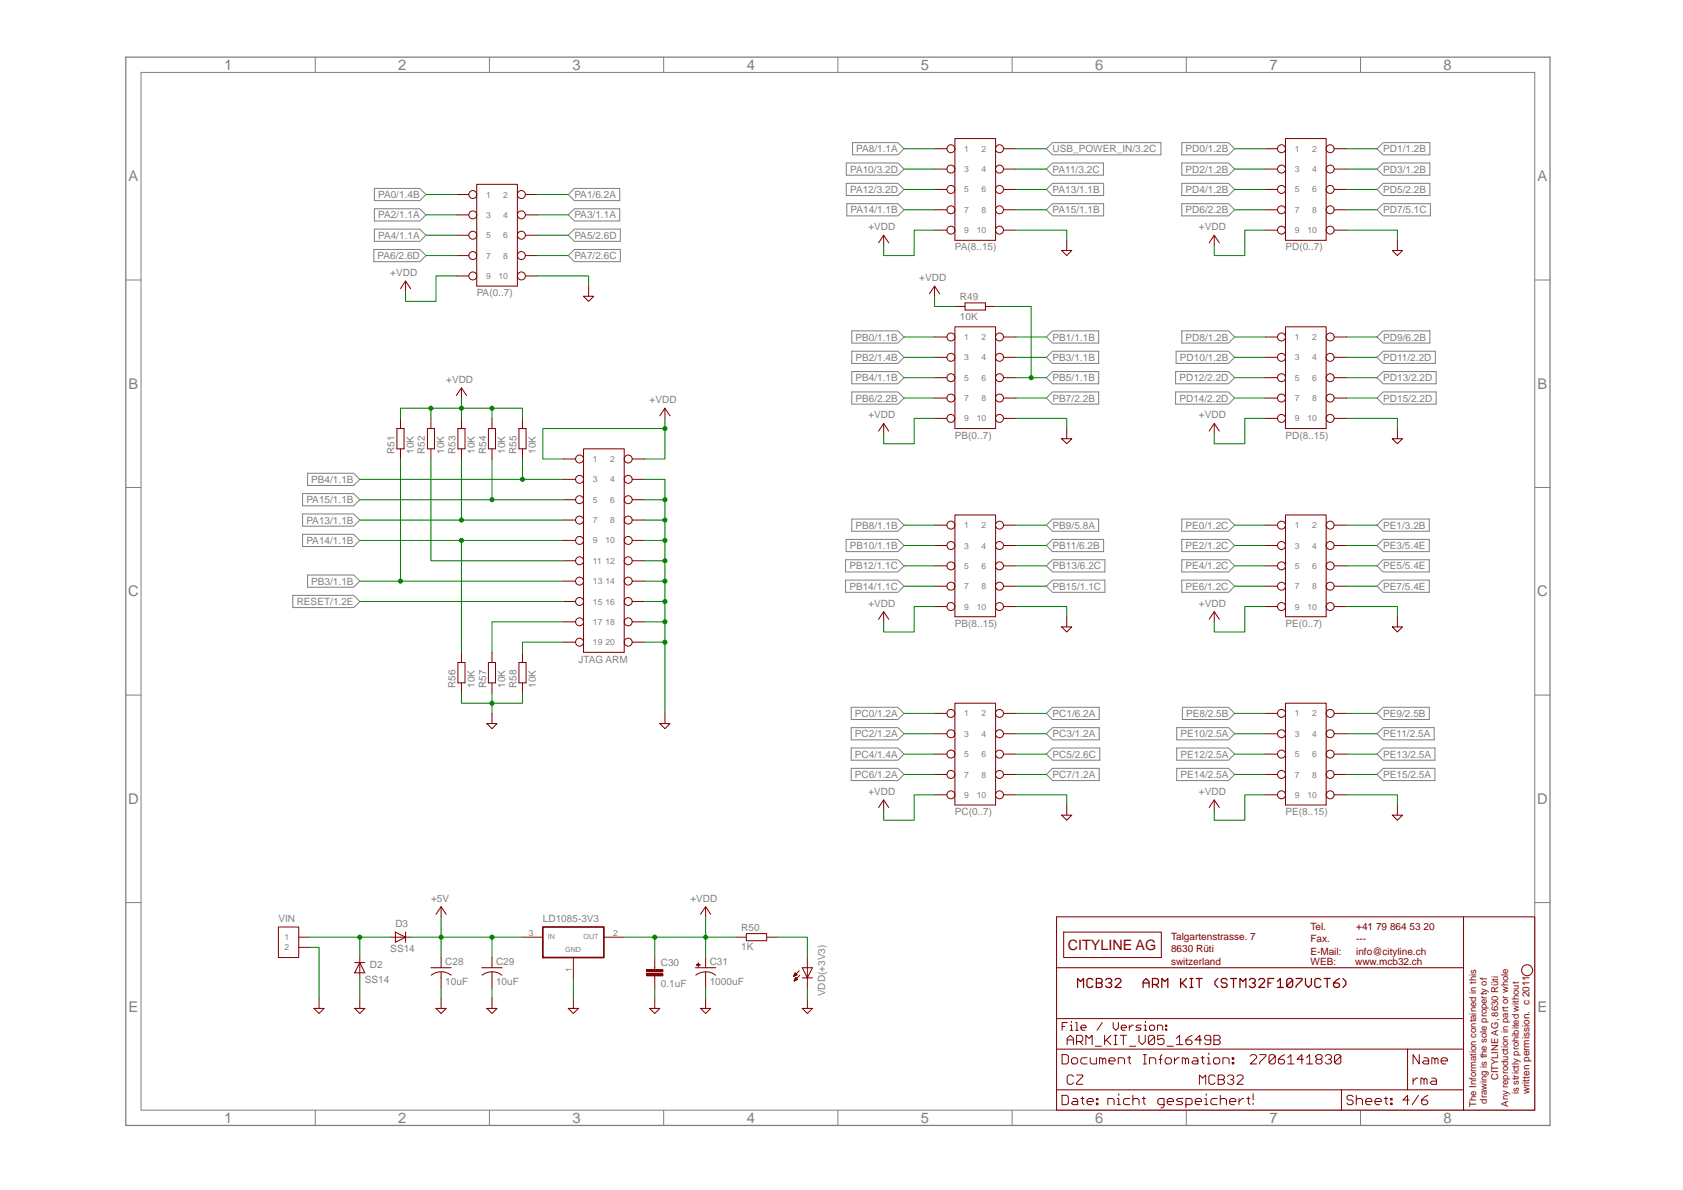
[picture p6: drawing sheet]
<svg xmlns="http://www.w3.org/2000/svg" width="420mm" height="297mm" viewBox="0 0 420 297" stroke-linecap="round" stroke-linejoin="round" font-family="sans-serif">
<path d="M31.4 14.3h355.6v266.6h-355.6z" fill="none" stroke="#808080" stroke-width=".32"/>
<g fill="none" stroke="#808080" stroke-width=".25">
<path d="M35.2 18.1h347.9v259h-347.9zM78.7 14.3v3.8M122.2 14.3v3.8M165.7 14.3v3.8M209.2 14.3v3.8M252.7 14.3v3.8M296.2 14.3v3.8M339.7 14.3v3.8M212.8 35.6h11.4l1.5 1.5-1.5 1.6h-11.4zM261.2 37.1l1.6-1.5h27v3.1h-27zM295 35.6h11.7l1.5 1.5-1.5 1.6h-11.7zM343.8 37.1l1.5-1.5h11.7v3.1h-11.7z"/>
<path d="M93.5 47h11.3l1.5 1.6-1.5 1.5h-11.3zM93.5 52.1h11.3l1.5 1.5-1.5 1.6h-11.3zM93.5 57.2h11.3l1.5 1.5-1.5 1.5h-11.3zM141.9 53.6l1.5-1.5h11.3v3.1h-11.3zM143.4 47h11.3v3.1h-11.3l-1.5-1.5zM143.4 57.2h11.5v3h-11.5l-1.5-1.5zM211.3 40.7h12.9l1.5 1.5-1.5 1.5h-12.9zM211.3 45.8h12.9l1.5 1.5-1.5 1.5h-12.9zM211.4 50.8h12.8l1.5 1.6-1.5 1.5h-12.8zM261.2 42.2l1.6-1.5h12.7v3h-12.7zM261.2 52.4l1.6-1.6h12.7v3.1h-12.7zM262.8 45.8h12.7v3h-12.7l-1.6-1.5z"/>
<path d="M295 40.7h11.7l1.5 1.5-1.5 1.5h-11.7zM295 45.8h11.7l1.5 1.5-1.5 1.5h-11.7zM295 50.8h11.7l1.5 1.6-1.5 1.5h-11.7zM343.8 42.2l1.5-1.5h11.7v3h-11.7zM343.8 47.3l1.5-1.5h11.7v3h-11.7zM343.8 52.4l1.5-1.6h11.8v3.1h-11.8zM31.4 69.9h3.8M93.3 62.3h11.5l1.5 1.5-1.5 1.5h-11.5zM141.9 63.8l1.5-1.5h11.5v3h-11.5zM383.1 69.9h3.9M212.7 82.6h11.5l1.5 1.5-1.5 1.5h-11.5zM212.7 87.7h11.5l1.5 1.5-1.5 1.5h-11.5z"/>
<path d="M212.7 92.8h11.5l1.5 1.5-1.5 1.5h-11.5zM212.7 97.8h11.5l1.5 1.6-1.5 1.5h-11.5zM261.2 84.1l1.6-1.5h11.5v3h-11.5zM261.2 89.2l1.6-1.5h11.5v3h-11.5zM261.2 94.3l1.6-1.5h11.5v3h-11.5zM262.8 97.8h11.5v3.1h-11.5l-1.6-1.5zM293.5 92.8h13.2l1.5 1.5-1.5 1.5h-13.2zM293.5 97.8h13.2l1.5 1.6-1.5 1.5h-13.2zM293.6 87.7h13.1l1.5 1.5-1.5 1.5h-13.1zM295 82.6h11.7l1.5 1.5-1.5 1.5h-11.7zM343.8 84.1l1.5-1.5h11.7v3h-11.7zM343.8 89.2l1.5-1.5h13v3h-13z"/>
<path d="M343.8 99.4l1.5-1.6h13.2v3.1h-13.2zM345.3 92.8h13.2v3h-13.2l-1.5-1.5zM76.8 118.1h11.5l1.5 1.6-1.5 1.5h-11.5zM31.4 121.7h3.8M75.5 133.4h12.8l1.5 1.5-1.5 1.5h-12.8zM75.5 128.3h12.8l1.5 1.5-1.5 1.5h-12.8zM75.5 123.2h12.8l1.5 1.5-1.5 1.6h-12.8zM211.1 139.7h13.1l1.5 1.5-1.5 1.6h-13.1zM211.2 134.6h13l1.5 1.6-1.5 1.5h-13zM212.7 129.6h11.5l1.5 1.5-1.5 1.5h-11.5zM261.2 131.1l1.6-1.5h11.5v3h-11.5zM261.2 136.2l1.6-1.6h12.7v3.1h-12.7z"/>
<path d="M295 129.6h11.7l1.5 1.5-1.5 1.5h-11.7zM295 134.6h11.7l1.5 1.6-1.5 1.5h-11.7zM295 139.7h11.7l1.5 1.5-1.5 1.6h-11.7zM343.8 131.1l1.5-1.5h11.5v3h-11.5zM343.8 136.2l1.5-1.6h11.5v3.1h-11.5zM383.1 121.7h3.9M73.1 148.6h15.2l1.5 1.5-1.5 1.6h-15.2zM76.8 143.5h11.5l1.5 1.6-1.5 1.5h-11.5zM211.1 144.8h13.1l1.5 1.5-1.5 1.5h-13.1zM261.2 141.2l1.6-1.5h13v3.1h-13zM261.2 146.3l1.6-1.5h13v3h-13zM295 144.8h11.7l1.5 1.5-1.5 1.5h-11.7z"/>
<path d="M343.8 141.2l1.5-1.5h11.5v3.1h-11.5zM343.8 146.3l1.5-1.5h11.5v3h-11.5zM31.4 173.5h3.8M212.5 176.6h11.7l1.5 1.5-1.5 1.5h-11.7zM261.2 178.1l1.6-1.5h11.6v3h-11.6zM295.2 176.6h11.5l1.5 1.5-1.5 1.5h-11.5zM343.8 178.1l1.5-1.5h11.5v3h-11.5zM383.1 173.5h3.9M212.5 181.6h11.7l1.5 1.6-1.5 1.5h-11.7zM212.5 186.7h11.7l1.5 1.5-1.5 1.6h-11.7zM212.5 191.8h11.7l1.5 1.5-1.5 1.5h-11.7zM261.2 183.2l1.6-1.6h11.6v3.1h-11.6z"/>
<path d="M261.2 188.2l1.6-1.5h11.8v3.1h-11.8zM261.2 193.3l1.6-1.5h11.6v3h-11.6zM293.8 181.6h12.9l1.5 1.6-1.5 1.5h-12.9zM293.8 186.7h12.9l1.5 1.5-1.5 1.6h-12.9zM293.8 191.8h12.9l1.5 1.5-1.5 1.5h-12.9zM343.8 193.3l1.5-1.5h12.9v3h-12.9zM343.8 188.2l1.5-1.5h12.9v3.1h-12.9zM343.8 183.2l1.5-1.6h12.7v3.1h-12.7zM31.4 225.3h3.8M383.1 225.3h3.9M78.7 277.1v3.8M122.2 277.1v3.8"/>
<path d="M165.7 277.1v3.8M209.2 277.1v3.8M252.7 277.1v3.8M296.2 277.1v3.8M339.7 277.1v3.8"/>
</g>
<g fill="none" stroke="#800000" stroke-width=".32">
<path d="M269 246.5v-2.3l.8 .8 .7-.8v2.3M272.8 244.6l-.3-.4h-.8l-.4 .4v1.5l.4 .4h.8l.3-.4M273.7 244.2h1.1l.4 .4v.4l-.4 .4 .4 .3v.4l-.4 .4h-1.1zM273.7 245.4h1.1M276 244.6l.4-.4h.7l.4 .4v.4l-.4 .4h-.3M277.1 245.4l.4 .3v.4l-.4 .4h-.7l-.4-.4M278.4 244.6l.3-.4h.8l.4 .4v.4l-1.5 1.5h1.5M285.4 246.5v-1.5l.7-.8 .8 .8v1.5M285.4 245.4h1.5M287.7 245.7h1.1l.4-.3v-.8l-.4-.4h-1.1v2.3M288.5 245.7l.7 .8M290.1 246.5v-2.3l.7 .8 .7-.8v2.3"/>
<path d="M294.7 244.2v2.3M295.1 245.4l1.1 1.1M296.2 244.2l-1.5 1.5M297.1 246.5h.7M297.1 244.2h.7M297.4 244.2v2.3M298.6 244.2h1.5M299.4 244.2v2.3M304 244.2l-.7 .8v.7l.7 .8M306.4 244.6l-.4-.4h-.8l-.3 .4v.4l.3 .4h.8l.4 .3v.4l-.4 .4h-.8l-.3-.4M307.2 244.2h1.5M307.9 244.2v2.3"/>
<path d="M309.6 246.5v-2.3l.7 .8 .7-.8v2.3M311.9 244.6l.4-.4h.7l.4 .4v.4l-.4 .4h-.4M313 245.4l.4 .3v.4l-.4 .4h-.7l-.4-.4M314.2 244.6l.4-.4h.7l.4 .4v.4l-1.5 1.5h1.5M316.6 245.4h.7M318 244.2h-1.4v2.3M318.9 245l.7-.8v2.3M318.9 246.5h1.5M322.7 244.6l-1.5 1.5 .4 .4h.8l.3-.4v-1.5l-.3-.4h-.8l-.4 .4v1.5M323.6 244.2h1.5v.4l-1.5 1.5v.4M325.9 244.2v1.5l.8 .8 .7-.8v-1.5M329.7 244.6l-.3-.4h-.8l-.4 .4v1.5l.4 .4h.8l.3-.4"/>
<path d="M330.6 244.2h1.5M331.3 244.2v2.3M334.4 244.2l-.7 .4-.8 .8v.7l.4 .4h.7l.4-.4v-.4l-.4-.3h-1.1M335.3 244.2l.7 .8v.7l-.7 .8"/>
</g>
<g fill="none" stroke="#800000" stroke-width=".25">
<path d="M113.9 48.6h3.1M113.9 53.6h3.1M113.9 58.7h3.1M119 46h10.2v25.4h-10.2zM131.2 48.6h3M131.2 53.6h3M131.2 58.7h3M113.9 63.8h3.1M113.9 68.9h3.1M131.2 63.8h3M131.2 68.9h3M99.1 107h1.8v5h-1.8z"/>
<path d="M100 104.4v2.6M100 112v2.6M106.7 107h1.8v5h-1.8zM107.6 104.4v2.6M107.6 112v2.6M114.3 107h1.8v5h-1.8zM115.2 104.4v2.6M115.2 112v2.6M121.9 107h1.8v5h-1.8zM122.8 104.4v2.6M122.8 112v2.6M129.5 107h1.8v5h-1.8z"/>
<path d="M130.4 104.4v2.6M130.4 112v2.6M140.6 114.6h3.1M140.6 119.7h3.1M145.7 112h10.1v50.8h-10.1zM157.8 114.6h3.1M157.8 119.7h3.1M140.6 124.7h3.1M140.6 129.8h3.1M140.6 134.9h3.1M140.6 140h3.1M157.8 124.7h3.1"/>
<path d="M157.8 129.8h3.1M157.8 134.9h3.1M157.8 140h3.1M140.6 145.1h3.1M140.6 150.1h3.1M140.6 155.2h3.1M157.8 145.1h3.1M157.8 150.1h3.1M157.8 155.2h3.1M114.3 165.4h1.8v5.1h-1.8zM115.2 162.8v2.6M115.2 170.5v2.5"/>
<path d="M121.9 165.4h1.8v5.1h-1.8zM122.8 162.8v2.6M122.8 170.5v2.5M129.5 165.4h1.8v5.1h-1.8zM130.4 162.8v2.6M130.4 170.5v2.5M140.6 160.3h3.1M157.8 160.3h3.1M89.8 239v5.1M97.4 233.9h5.1M98.7 232.7l2.6 1.2-2.6 1.3zM101.3 232.7v2.5"/>
<path d="M110.1 239v2.6M122.8 239v2.6M183.8 233.9h2.5M186.3 233h5.1v1.8h-5.1zM191.4 233.9h2.5M88.6 240.3h2.5M89.8 240.3l1.3 2.5h-2.5zM107.6 241.6h5.1M107.7 243.4a4 4 0 0 1 4.9 0M110.1 242.6v4M120.3 241.6h5.1M120.4 243.4a4 4 0 0 1 4.9 0"/>
<path d="M122.8 242.6v4M163.5 241.6v.5M163.5 243.6v.5"/>
<circle cx="118" cy="58.7" r="1"/>
<circle cx="118" cy="53.6" r="1"/>
<circle cx="118" cy="48.6" r="1"/>
<circle cx="130.2" cy="58.7" r="1"/>
<circle cx="130.2" cy="53.6" r="1"/>
<circle cx="130.2" cy="48.6" r="1"/>
<circle cx="118" cy="63.8" r="1"/>
<circle cx="118" cy="68.9" r="1"/>
<circle cx="130.2" cy="68.9" r="1"/>
<circle cx="130.2" cy="63.8" r="1"/>
<circle cx="144.7" cy="119.7" r="1"/>
<circle cx="144.7" cy="114.6" r="1"/>
<circle cx="156.8" cy="114.6" r="1"/>
<circle cx="156.8" cy="119.7" r="1"/>
<circle cx="144.7" cy="129.8" r="1"/>
<circle cx="144.7" cy="134.9" r="1"/>
<circle cx="144.7" cy="124.7" r="1"/>
<circle cx="144.7" cy="140" r="1"/>
<circle cx="156.8" cy="140" r="1"/>
<circle cx="156.8" cy="134.9" r="1"/>
<circle cx="156.8" cy="129.8" r="1"/>
<circle cx="156.8" cy="124.7" r="1"/>
<circle cx="144.7" cy="155.2" r="1"/>
<circle cx="144.7" cy="150.1" r="1"/>
<circle cx="144.7" cy="145.1" r="1"/>
<circle cx="156.8" cy="155.2" r="1"/>
<circle cx="156.8" cy="150.1" r="1"/>
<circle cx="156.8" cy="145.1" r="1"/>
<circle cx="144.7" cy="160.3" r="1"/>
<circle cx="156.8" cy="160.3" r="1"/>
</g>
<path d="M161.4 243.1h4.1v.5h-4.1z" fill="#800000"/>
<path d="M161.4 243.1h4.1v.5h-4.1zM161.4 243.1h.1" fill="none" stroke="#800000" stroke-width=".25"/>
<path d="M161.4 242.1h4.1v.5h-4.1z" fill="#800000"/>
<path d="M163.5 239v2.6M161.4 242.1h4.1v.5h-4.1zM161.4 242.1h.1M163.5 244.1v2.5M173.6 241.6h5.1M173.7 243.4a4 4 0 0 1 5 0M176.2 242.6v1.5" fill="none" stroke="#800000" stroke-width=".25"/>
<path d="M173.9 240.8h.9v.1h-.9z" fill="#800000"/>
<path d="M173.9 240.8h.9v.1h-.9zM173.9 240.8h.1" fill="none" stroke="#800000" stroke-width=".25"/>
<path d="M174.3 240.4h.1v.9h-.1z" fill="#800000"/>
<g fill="none" stroke="#800000" stroke-width=".25">
<path d="M233.3 37.1h3.1M238.4 34.6h10.1v25.4h-10.1zM250.5 37.1h3.1M315.8 37.1h3.1M320.9 34.6h10.2v25.4h-10.2zM333.1 37.1h3.1M220.6 58.7v2.6M233.3 42.2h3.1M233.3 47.3h3.1M233.3 52.4h3.1M233.3 57.4h3.1M250.5 42.2h3.1"/>
<path d="M250.5 47.3h3.1M250.5 52.4h3.1M250.5 57.4h3.1M266.3 60v2.5M303.1 58.7v2.6M315.8 42.2h3.1M315.8 47.3h3.1M315.8 52.4h3.1M315.8 57.4h3.1M333.1 42.2h3.1M333.1 47.3h3.1M333.1 52.4h3.1"/>
<path d="M333.1 57.4h3.1M348.9 60v2.5M100 72.1l1.3-2 1.2 2M101.3 70.1v2.6M145.7 74h2.5l-1.3 1.2zM146.9 71.4v2.6M219.3 60.6l1.3-1.9 1.3 1.9M232 73.3l1.3-1.9 1.3 1.9M233.3 71.4v2.6M238.4 76.5h2.5M240.9 75.6h5.1v1.8h-5.1zM246 76.5h2.5"/>
<path d="M265 62.5h2.6l-1.3 1.3zM301.9 60.6l1.2-1.9 1.3 1.9M347.6 62.5h2.5l-1.2 1.3zM113.9 98.7l1.3-1.9 1.3 1.9M115.2 96.8v2.6M233.3 84.1h3.1M233.3 89.2h3.1M233.3 94.3h3.1M233.3 99.4h3.1M238.4 81.6h10.1v25.4h-10.1zM250.5 84.1h3.1M250.5 89.2h3.1"/>
<path d="M250.5 94.3h3.1M250.5 99.4h3.1M315.8 84.1h3.1M315.8 89.2h3.1M315.8 94.3h3.1M315.8 99.4h3.1M320.9 81.6h10.2v25.4h-10.2zM333.1 84.1h3.1M333.1 89.2h3.1M333.1 94.3h3.1M333.1 99.4h3.1M164.7 103.8l1.3-1.9 1.3 1.9"/>
<path d="M166 101.9v2.5M219.3 107.6l1.3-1.9 1.3 1.9M220.6 105.7v2.5M233.3 104.4h3.1M250.5 104.4h3.1M265 109.5h2.6l-1.3 1.3zM266.3 107v2.5M301.9 107.6l1.2-1.9 1.3 1.9M303.1 105.7v2.5M315.8 104.4h3.1M333.1 104.4h3.1M347.6 109.5h2.5l-1.2 1.3z"/>
<path d="M348.9 107v2.5M233.3 131.1h3.1M233.3 136.2h3.1M238.4 128.5h10.1v25.4h-10.1zM250.5 131.1h3.1M250.5 136.2h3.1M315.8 131.1h3.1M315.8 136.2h3.1M320.9 128.5h10.2v25.4h-10.2zM333.1 131.1h3.1M333.1 136.2h3.1M219.3 154.6l1.3-1.9 1.3 1.9"/>
<path d="M220.6 152.7v2.5M233.3 141.2h3.1M233.3 146.3h3.1M233.3 151.4h3.1M250.5 141.2h3.1M250.5 146.3h3.1M250.5 151.4h3.1M265 156.5h2.6l-1.3 1.3zM266.3 153.9v2.6M301.9 154.6l1.2-1.9 1.3 1.9M303.1 152.7v2.5M315.8 141.2h3.1"/>
<path d="M315.8 146.3h3.1M315.8 151.4h3.1M333.1 141.2h3.1M333.1 146.3h3.1M333.1 151.4h3.1M347.6 156.5h2.5l-1.2 1.3zM348.9 153.9v2.6M122.8 178.1v2.5M166 178.1v2.5M233.3 178.1h3.1M238.4 175.5h10.1v25.4h-10.1zM250.5 178.1h3.1"/>
<path d="M315.8 178.1h3.1M320.9 175.5h10.2v25.4h-10.2zM333.1 178.1h3.1M121.5 180.6h2.6l-1.3 1.3zM164.7 180.6h2.6l-1.3 1.3zM220.6 199.7v2.5M233.3 183.2h3.1M233.3 188.2h3.1M233.3 193.3h3.1M233.3 198.4h3.1M250.5 183.2h3.1M250.5 188.2h3.1"/>
<path d="M250.5 193.3h3.1M250.5 198.4h3.1M303.1 199.7v2.5M315.8 183.2h3.1M315.8 188.2h3.1M315.8 193.3h3.1M315.8 198.4h3.1M333.1 183.2h3.1M333.1 188.2h3.1M333.1 193.3h3.1M333.1 198.4h3.1M219.3 201.6l1.3-1.9 1.3 1.9"/>
<path d="M265 203.5h2.6l-1.3 1.2zM266.3 200.9v2.6M301.9 201.6l1.2-1.9 1.3 1.9M347.6 203.5h2.5l-1.2 1.2zM348.9 200.9v2.6M69.5 231.4h5.1v7.6h-5.1zM74.6 233.9h2.5M74.6 236.5h2.5M108.8 228.2l1.3-1.9 1.3 1.9M110.1 226.3v2.6M130.4 233.9h5.1M143.1 239v5.1"/>
<path d="M150.8 233.9h5M174.9 228.2l1.3-1.9 1.2 1.9M176.2 226.3v2.6M176.2 239v2.6M201.6 239v7.6M265.5 232.7h24.4v6.3h-24.4zM365.4 228.9h17.7v48.2h-17.7M365.4 228.9h-101.6v43.1M365.4 228.9v43.1M78.4 251.7h2.5l-1.2 1.3zM79.7 249.2v2.5M88.6 251.7h2.5l-1.3 1.3z"/>
<path d="M89.8 249.2v2.5M108.8 251.7h2.6l-1.3 1.3zM110.1 249.2v2.5M121.5 251.7h2.6l-1.3 1.3zM122.8 249.2v2.5M141.9 251.7h2.5l-1.3 1.3zM143.1 249.2v2.5M162.2 251.7h2.5l-1.2 1.3zM163.5 249.2v2.5M174.3 240.4h.1v.9h-.1zM174.3 240.4h.1M174.9 251.7h2.5l-1.2 1.3z"/>
<path d="M176.2 244.1v2.5M176.2 249.2v2.5M198.2 243.6h.1M198.2 243.5h.4M198.3 243.4h.5M198.3 244.7h.3M198.3 243.3h.7M198.4 243.2h.4M198.4 244.6h.4M198.4 244.5h.7M198.4 243.1h.3M198.5 242.9h.1"/>
<path d="M198.5 244.4h.5M198.5 244.3h.4M198.5 242.8l.5 .5-.9 .4zM198.6 244.1h.2M198.6 244h.1M198.6 244l.5 .5-.8 .4zM199.5 242.3l-1.4 1.4M199.7 243.5l-1.4 1.4M200.3 251.7h2.5l-1.2 1.3zM200.3 241.6h2.5l-1.2 2.5zM200.3 244.1h2.5M201.6 249.2v2.5"/>
<path d="M263.8 241.6h101.6M263.8 254.3h101.6M265.2 256.2h.6M266.4 259.6h1.6M266.5 255.2h-1.3v2M267.2 255.9h.3v1.3M267.2 257.2h.6M267.5 254.9v.3M268.5 255.2h.3v2M268.5 257.2h.7M268.8 260h1.1l.4-.4v-.8l-.4-.4h-1.1v2.4M269.5 260l.8 .8"/>
<path d="M269.9 256.5h1.3v-.3l-.4-.3h-.6l-.3 .3v.7l.3 .3h.6M275.2 255.2l-1.3 2M275.8 258.4v2.4M276.2 259.6l1.1 1.2M277.3 258.4l-1.5 1.6M277.9 255.2v1.3l.7 .7 .6-.7v-1.3M278.1 258.4h.8M278.5 258.4v2.4M279.7 258.4h1.5M279.9 256.5h1.3v-.3l-.3-.3h-.7l-.3 .3v.7l.3 .3h.7M280.4 258.4v2.4M281.9 255.9v1.3"/>
<path d="M282.9 255.9h-.3l-.7 .6M284.3 258.4v1.6l.8 .8 .8-.8v-1.6M284.9 255.9h-1l-.3 .3 .3 .3h.7l.3 .4-.3 .3h-1M285.6 255.9h.4v1.3M285.6 257.2h.7M286 254.9v.3M287.3 255.9h.6l.4 .3v.7l-.4 .3h-.6l-.3-.3v-.7zM288.2 258.8l-1.5 1.6 .4 .4h.8l.3-.4v-1.6l-.3-.4h-.8l-.4 .4v1.6M289 257.2v-1.3h.9l.4 .3v1M290.6 258.4h-1.6v1.2l.8-.4h.4l.4 .4v.8l-.4 .4h-.8l-.4-.4M291 255.9h.3v.3h-.3zM291 256.9h.3v.3h-.3z"/>
<path d="M293.7 259.2l.8-.8v2.4M297.6 258.4l-.8 .4-.8 .8v.8l.4 .4h.8l.4-.4v-.4l-.4-.4h-1.2M299.9 259.6h-1.5l1.1-1.2v2.4M302.3 259.6h-1.2l-.4-.4v-.4l.4-.4h.8l.4 .4v1.6l-.4 .4h-.8l-.4-.4M303.1 258.4h1.1l.4 .4v.4l-.4 .4 .4 .4v.4l-.4 .4h-1.1zM303.1 259.6h1.1M263.8 261.9h101.6M265.1 273.4h1.2l.4 .4v1.6l-.4 .3h-1.2zM265.1 263.2h1.2l.4 .4v1.6l-.4 .4h-1.2zM266.4 260.8v-1.6l.8-.8 .8 .8v1.6M267.9 274.2h.8l.3 .4v1.1h-1.1l-.4-.3 .4-.4h1.1M267.9 264h.8l.3 .4v.8l-.3 .4h-.8l-.4-.4v-.8z"/>
<path d="M268 268.7l-.4-.4h-.8l-.4 .4v1.6l.4 .4h.8l.4-.4M268.8 268.3h1.5v.4l-1.5 1.6v.4h1.5M269.8 274.2h.8M270.2 273.8v1.6l.4 .3M271.1 260.8v-2.4l.8 .8 .8-.8v2.4M271.4 275h1.6v-.4l-.4-.4h-.8l-.4 .4v.8l.4 .3h.8M271.4 264h-1.2l-.4 .4v.8l.4 .4h1.2M272.2 264v1.2l.4 .4h1.1v-1.6M273.4 261.2h1.6M273.7 274.2h.4v.4h-.4zM273.7 275.4h.4v.3h-.4zM274.5 265.6v-1.6h.4l.4 .4v1.2"/>
<path d="M275.3 264.4l.4-.4 .4 .4v1.2M276.6 275.7v-1.5h1.1l.4 .4v1.1M276.8 264.8h1.6v-.4l-.4-.4h-.8l-.4 .4v.8l.4 .4h.8M278.1 260.8h.8M278.9 274.2h.4v1.5M278.9 275.7h.8M279.2 265.6v-1.6h1.1l.4 .4v1.2M279.3 273v.4M281.5 264h.8M281.9 263.6v1.6l.4 .4M282 261.2h1.6M282 274.2h-1.1l-.4 .4v.8l.4 .3h1.1"/>
<path d="M282.8 274.6l.4-.4h.8l.4 .4v1.1M282.8 273.4v2.3M285.1 274.2h.8M285.4 265.6h.8M285.4 263.2h.8M285.5 273.8v1.6l.4 .3M285.8 263.2v2.4M287 265.6v-1.6h1.2l.3 .4v1.2M289.3 264.4h.8M290.1 263.2l-.4 .4v2M290.6 275.7h-1.2l-.4-.3v-.8l.4-.4h1.2v1.9l-.4 .4h-.4M291.3 264h.7l.4 .4v.8l-.4 .4h-.7l-.4-.4v-.8z"/>
<path d="M291.4 261.2h1.5M291.4 275h1.6v-.4l-.4-.4h-.8l-.4 .4v.8l.4 .3h.8M293.2 264v1.6M293.7 260.8h1.6M294.4 264h-.4l-.8 .8M295.2 265.6v-1.6h.3l.4 .4v1.2M295.3 274.2h-1.2l-.4 .4 .4 .4h.8l.4 .4-.4 .3h-1.2M295.9 264.4l.4-.4 .4 .4v1.2M296.1 275.7h1.1l.4-.3v-.8l-.4-.4h-1.1v2.3M297.9 264h.8l.4 .4v1.2h-1.2l-.4-.4 .4-.4h1.2M298.4 275h1.6v-.4l-.4-.4h-.8l-.4 .4v.8l.4 .3h.8M299.4 270.7v-2.4l.8 .8 .8-.8v2.4"/>
<path d="M299.8 264h.8M300.2 263.6v1.6l.4 .4M300.7 274.2h.4v1.5M300.7 275.7h.8M301.1 273v.4M301.4 264h.4v1.6M301.4 265.6h.8M301.8 262.8v.4M302.9 264.4l.4-.4h.8l.4 .4v.8l-.4 .4h-.8l-.4-.4zM303.3 268.7l-.4-.4h-.7l-.4 .4v1.6l.4 .4h.7l.4-.4M303.9 274.2h-1.2l-.4 .4v.8l.4 .3h1.2M304.1 268.3h1.2l.4 .4v.4l-.4 .4 .4 .4v.4l-.4 .4h-1.2z"/>
<path d="M304.1 269.5h1.2M304.6 274.6l.4-.4h.8l.4 .4v1.1M304.6 273.4v2.3M305.3 265.6v-1.6h1.2l.3 .4v1.2M306.4 268.7l.4-.4h.8l.4 .4v.4l-.4 .4h-.4M307 275h1.5v-.4l-.3-.4h-.8l-.4 .4v.8l.4 .3h.8M307.6 264h.4v.4h-.4zM307.6 265.2h.4v.4h-.4zM307.6 269.5l.4 .4v.4l-.4 .4h-.8l-.4-.4M308.8 268.7l.4-.4h.8l.4 .4v.4l-1.6 1.6h1.6M309.3 274.2v1.5M310.5 274.2h-.4l-.8 .8"/>
<path d="M311.3 274.2h.7M311.6 273.8v1.6l.4 .3M312.1 263.6l.4-.4h.8l.4 .4v.4l-1.6 1.6h1.6M312.8 273v1.6M312.8 275.4v.3M314.5 263.2h1.5v.4l-1.5 1.6v.4M318.4 263.6l-1.6 1.6 .4 .4h.8l.4-.4v-1.6l-.4-.4h-.8l-.4 .4v1.6M320.7 263.2l-.8 .4-.8 .8v.8l.4 .4h.8l.4-.4v-.4l-.4-.4h-1.2M321.5 264l.8-.8v2.4M321.5 265.6h1.6M325.4 264.4h-1.6l1.2-1.2v2.4M326.2 264l.8-.8v2.4"/>
<path d="M326.2 265.6h1.5M328.5 263.6l.4-.4h.8l.4 .4v.4l-.4 .4 .4 .4v.4l-.4 .4h-.8l-.4-.4v-.4l.4-.4-.4-.4zM328.9 264.4h.8M330.8 263.6l.4-.4h.8l.4 .4v.4l-.4 .4h-.4M332 264.4l.4 .4v.4l-.4 .4h-.8l-.4-.4M334.7 263.6l-1.5 1.6 .4 .4h.8l.3-.4v-1.6l-.3-.4h-.8l-.4 .4v1.6M334.9 272v5.1M334.9 272h16.5M334.9 272h-71.1v5.1h101.6M337.8 273.8l-.4-.4h-.8l-.3 .4v.4l.3 .4h.8l.4 .4v.4l-.4 .3h-.8l-.3-.3M338.6 274.6l.4-.4h.8l.4 .4v1.1M338.6 273.4v2.3"/>
<path d="M340.9 275h1.6v-.4l-.4-.4h-.8l-.4 .4v.8l.4 .3h.8M343.3 275h1.5v-.4l-.4-.4h-.7l-.4 .4v.8l.4 .3h.7M345.6 274.2h.8M346 273.8v1.6l.4 .3M347.2 274.2h.4v.4h-.4zM347.2 275.4h.4v.3h-.4zM351.4 272h14v5.1M351.4 261.9v10.1M351.8 274.6h-1.6l1.2-1.2v2.3M352.8 269.1v1.6M353.9 269.1h-.3l-.8 .8M354.1 273.4l-1.5 2.3"/>
<path d="M354.3 263.2v2.4l-1.5-2.4v2.4M354.7 270.7v-1.6h.4l.4 .4v1.2M355.5 264h.8l.4 .4v1.2h-1.2l-.4-.4 .4-.4h1.2M355.5 269.5l.4-.4 .4 .4v1.2M356.5 273.4l-.8 .4-.8 .8v.8l.4 .3h.8l.4-.3v-.4l-.4-.4h-1.2M357.5 265.6v-1.6h.3l.4 .4v1.2M357.5 269.1h.7l.4 .4v1.2h-1.1l-.5-.4 .5-.4h1.1M358.2 264.4l.4-.4 .4 .4v1.2M359.8 264.8h1.5v-.4l-.4-.4h-.7l-.4 .4v.8l.4 .4h.7"/>
<circle cx="237.4" cy="37.1" r="1"/>
<circle cx="249.5" cy="37.1" r="1"/>
<circle cx="319.9" cy="37.1" r="1"/>
<circle cx="332.1" cy="37.1" r="1"/>
<circle cx="237.4" cy="52.4" r="1"/>
<circle cx="237.4" cy="42.2" r="1"/>
<circle cx="237.4" cy="47.3" r="1"/>
<circle cx="237.4" cy="57.4" r="1"/>
<circle cx="249.5" cy="52.4" r="1"/>
<circle cx="249.5" cy="57.4" r="1"/>
<circle cx="249.5" cy="47.3" r="1"/>
<circle cx="249.5" cy="42.2" r="1"/>
<circle cx="319.9" cy="42.2" r="1"/>
<circle cx="319.9" cy="52.4" r="1"/>
<circle cx="319.9" cy="57.4" r="1"/>
<circle cx="319.9" cy="47.3" r="1"/>
<circle cx="332.1" cy="52.4" r="1"/>
<circle cx="332.1" cy="57.4" r="1"/>
<circle cx="332.1" cy="47.3" r="1"/>
<circle cx="332.1" cy="42.2" r="1"/>
<circle cx="237.4" cy="99.4" r="1"/>
<circle cx="237.4" cy="89.2" r="1"/>
<circle cx="237.4" cy="84.1" r="1"/>
<circle cx="237.4" cy="94.3" r="1"/>
<circle cx="249.5" cy="99.4" r="1"/>
<circle cx="249.5" cy="89.2" r="1"/>
<circle cx="249.5" cy="84.1" r="1"/>
<circle cx="249.5" cy="94.3" r="1"/>
<circle cx="319.9" cy="89.2" r="1"/>
<circle cx="319.9" cy="94.3" r="1"/>
<circle cx="319.9" cy="99.4" r="1"/>
<circle cx="319.9" cy="84.1" r="1"/>
<circle cx="332.1" cy="89.2" r="1"/>
<circle cx="332.1" cy="94.3" r="1"/>
<circle cx="332.1" cy="84.1" r="1"/>
<circle cx="332.1" cy="99.4" r="1"/>
<circle cx="237.4" cy="104.4" r="1"/>
<circle cx="249.5" cy="104.4" r="1"/>
<circle cx="319.9" cy="104.4" r="1"/>
<circle cx="332.1" cy="104.4" r="1"/>
<circle cx="237.4" cy="131.1" r="1"/>
<circle cx="237.4" cy="136.2" r="1"/>
<circle cx="249.5" cy="131.1" r="1"/>
<circle cx="249.5" cy="136.2" r="1"/>
<circle cx="319.9" cy="136.2" r="1"/>
<circle cx="319.9" cy="131.1" r="1"/>
<circle cx="332.1" cy="136.2" r="1"/>
<circle cx="332.1" cy="131.1" r="1"/>
<circle cx="237.4" cy="146.3" r="1"/>
<circle cx="237.4" cy="141.2" r="1"/>
<circle cx="237.4" cy="151.4" r="1"/>
<circle cx="249.5" cy="146.3" r="1"/>
<circle cx="249.5" cy="151.4" r="1"/>
<circle cx="249.5" cy="141.2" r="1"/>
<circle cx="319.9" cy="146.3" r="1"/>
<circle cx="319.9" cy="141.2" r="1"/>
<circle cx="319.9" cy="151.4" r="1"/>
<circle cx="332.1" cy="146.3" r="1"/>
<circle cx="332.1" cy="141.2" r="1"/>
<circle cx="332.1" cy="151.4" r="1"/>
<circle cx="237.4" cy="178.1" r="1"/>
<circle cx="249.5" cy="178.1" r="1"/>
<circle cx="319.9" cy="178.1" r="1"/>
<circle cx="332.1" cy="178.1" r="1"/>
<circle cx="237.4" cy="183.2" r="1"/>
<circle cx="237.4" cy="193.3" r="1"/>
<circle cx="237.4" cy="198.4" r="1"/>
<circle cx="237.4" cy="188.2" r="1"/>
<circle cx="249.5" cy="193.3" r="1"/>
<circle cx="249.5" cy="188.2" r="1"/>
<circle cx="249.5" cy="198.4" r="1"/>
<circle cx="249.5" cy="183.2" r="1"/>
<circle cx="319.9" cy="193.3" r="1"/>
<circle cx="319.9" cy="188.2" r="1"/>
<circle cx="319.9" cy="198.4" r="1"/>
<circle cx="319.9" cy="183.2" r="1"/>
<circle cx="332.1" cy="198.4" r="1"/>
<circle cx="332.1" cy="188.2" r="1"/>
<circle cx="332.1" cy="193.3" r="1"/>
<circle cx="332.1" cy="183.2" r="1"/>
<circle cx="381.2" cy="242.2" r="1.38"/>
</g>
<path d="M135.5 231.4h15.3v7.6h-15.3z" fill="none" stroke="#800000" stroke-width=".42"/>
<g fill="none" stroke="#008000" stroke-width=".25">
<path d="M233.3 57.4h-5.1v6.4h-7.6v-2.5M315.8 57.4h-5v6.4h-7.7v-2.5M113.9 68.9h-5.1v6.3h-7.5v-2.5M233.3 74v2.5h5.1M166 104.4v2.6h-30.5v7.6h5.1M166 107v7.6h-5.1M233.3 104.4h-5.1v6.4h-7.6v-2.6M315.8 104.4h-5v6.4h-7.7v-2.6M233.3 151.4h-5.1v6.4h-7.6v-2.6M315.8 151.4h-5v6.4h-7.7v-2.6M308.2 178.1h7.6M336.2 178.1h7.6"/>
<path d="M233.3 198.4h-5.1v6.3h-7.6v-2.5M308.2 183.2h7.6M308.2 188.2h7.6M308.2 193.3h7.6M315.8 198.4h-5v6.3h-7.7v-2.5M336.2 183.2h7.6M336.2 188.2h7.6M336.2 193.3h7.6"/>
</g>
<circle cx="166" cy="107" r=".51" fill="#008000"/>
<g fill="none" stroke="#008000" stroke-width=".25">
<path d="M100 104.4v-2.5h30.4v2.5M107.6 101.9v2.5"/>
<circle cx="166" cy="107" r=".51"/>
</g>
<circle cx="107.6" cy="101.9" r=".51" fill="#008000"/>
<g fill="none" stroke="#008000" stroke-width=".25">
<path d="M115.2 101.9v2.5"/>
<circle cx="107.6" cy="101.9" r=".51"/>
</g>
<circle cx="115.2" cy="101.9" r=".51" fill="#008000"/>
<g fill="none" stroke="#008000" stroke-width=".25">
<path d="M122.8 101.9v2.5"/>
<circle cx="115.2" cy="101.9" r=".51"/>
</g>
<circle cx="122.8" cy="101.9" r=".51" fill="#008000"/>
<g fill="none" stroke="#008000" stroke-width=".25">
<path d="M115.2 99.4v2.5M155.8 233.9h7.7v5.1M163.5 233.9h12.7M176.2 228.9v10.1"/>
<circle cx="122.8" cy="101.9" r=".51"/>
</g>
<circle cx="163.5" cy="233.9" r=".51" fill="#008000"/>
<circle cx="163.5" cy="233.9" r=".51" fill="none" stroke="#008000" stroke-width=".25"/>
<circle cx="176.2" cy="233.9" r=".51" fill="#008000"/>
<g fill="none" stroke="#008000" stroke-width=".25">
<path d="M253.6 57.4h12.7v2.6M336.2 57.4h12.7v2.6M134.2 68.9h12.7v2.5M253.6 104.4h12.7v2.6M336.2 104.4h12.7v2.6M253.6 151.4h12.7v2.5M336.2 151.4h12.7v2.5M115.2 173v2.5h15.2v-2.5M122.8 173v2.5M253.6 198.4h12.7v2.5M336.2 198.4h12.7v2.5M176.2 233.9h7.6"/>
<circle cx="176.2" cy="233.9" r=".51"/>
</g>
<circle cx="122.8" cy="175.5" r=".51" fill="#008000"/>
<g fill="none" stroke="#008000" stroke-width=".25">
<path d="M160.9 119.7h5.1v58.4M160.9 124.7h5.1M122.8 175.5v2.6"/>
<circle cx="122.8" cy="175.5" r=".51"/>
</g>
<circle cx="166" cy="124.7" r=".51" fill="#008000"/>
<g fill="none" stroke="#008000" stroke-width=".25">
<path d="M160.9 129.8h5.1"/>
<circle cx="166" cy="124.7" r=".51"/>
</g>
<circle cx="166" cy="129.8" r=".51" fill="#008000"/>
<g fill="none" stroke="#008000" stroke-width=".25">
<path d="M160.9 134.9h5.1"/>
<circle cx="166" cy="129.8" r=".51"/>
</g>
<circle cx="166" cy="134.9" r=".51" fill="#008000"/>
<g fill="none" stroke="#008000" stroke-width=".25">
<path d="M160.9 140h5.1"/>
<circle cx="166" cy="134.9" r=".51"/>
</g>
<circle cx="166" cy="140" r=".51" fill="#008000"/>
<g fill="none" stroke="#008000" stroke-width=".25">
<path d="M160.9 145.1h5.1"/>
<circle cx="166" cy="140" r=".51"/>
</g>
<circle cx="166" cy="145.1" r=".51" fill="#008000"/>
<g fill="none" stroke="#008000" stroke-width=".25">
<path d="M160.9 150.1h5.1"/>
<circle cx="166" cy="145.1" r=".51"/>
</g>
<circle cx="166" cy="150.1" r=".51" fill="#008000"/>
<g fill="none" stroke="#008000" stroke-width=".25">
<path d="M160.9 155.2h5.1"/>
<circle cx="166" cy="150.1" r=".51"/>
</g>
<circle cx="166" cy="155.2" r=".51" fill="#008000"/>
<g fill="none" stroke="#008000" stroke-width=".25">
<path d="M160.9 160.3h5.1"/>
<circle cx="166" cy="155.2" r=".51"/>
</g>
<circle cx="166" cy="160.3" r=".51" fill="#008000"/>
<g fill="none" stroke="#008000" stroke-width=".25">
<path d="M225.7 37.1h7.6M106.3 48.6h7.6M106.3 53.6h7.6M106.3 58.7h7.6M134.2 48.6h7.7M134.2 53.6h7.7M134.2 58.7h7.7M225.7 42.2h7.6M225.7 47.3h7.6M225.7 52.4h7.6M106.3 63.8h7.6M134.2 63.8h7.7"/>
<path d="M89.8 134.9h50.8M115.2 134.9v27.9M77.1 236.5h2.6v12.7M89.8 244.1v5.1M110.1 246.6v2.6M122.8 246.6v2.6M143.1 244.1v5.1M163.5 246.6v2.6M176.2 246.6v2.6M201.6 246.6v2.6"/>
<circle cx="166" cy="160.3" r=".51"/>
</g>
<circle cx="115.2" cy="134.9" r=".51" fill="#008000"/>
<g fill="none" stroke="#008000" stroke-width=".25">
<path d="M253.6 37.1h7.6M253.6 42.2h7.6M253.6 47.3h7.6M115.2 114.6v15.2M89.8 129.8h50.8"/>
<circle cx="115.2" cy="134.9" r=".51"/>
</g>
<circle cx="115.2" cy="129.8" r=".51" fill="#008000"/>
<g fill="none" stroke="#008000" stroke-width=".25">
<path d="M253.6 52.4h7.6M122.8 114.6v10.1M89.8 124.7h50.8"/>
<circle cx="115.2" cy="129.8" r=".51"/>
</g>
<circle cx="122.8" cy="124.7" r=".51" fill="#008000"/>
<g fill="none" stroke="#008000" stroke-width=".25">
<path d="M308.2 37.1h7.6M336.2 37.1h7.6M308.2 42.2h7.6M308.2 47.3h7.6M308.2 52.4h7.6M336.2 42.2h7.6M336.2 47.3h7.6M336.2 52.4h7.6M225.7 84.1h7.6M225.7 89.2h7.6M225.7 94.3h7.6M308.2 84.1h7.6"/>
<path d="M308.2 89.2h7.6M308.2 94.3h7.6M308.2 99.4h7.6M336.2 84.1h7.6M336.2 89.2h7.6M336.2 94.3h7.6M336.2 99.4h7.6M89.8 119.7h50.8M130.4 114.6v5.1"/>
<circle cx="122.8" cy="124.7" r=".51"/>
</g>
<circle cx="130.4" cy="119.7" r=".51" fill="#008000"/>
<g fill="none" stroke="#008000" stroke-width=".25">
<path d="M225.7 99.4h7.6M253.6 84.1h7.6M253.6 89.2h7.6M100 114.6v30.5M89.8 145.1h50.8"/>
<circle cx="130.4" cy="119.7" r=".51"/>
</g>
<circle cx="100" cy="145.1" r=".51" fill="#008000"/>
<g fill="none" stroke="#008000" stroke-width=".25">
<path d="M248.5 76.5h8.9v17.8M253.6 94.3h7.6"/>
<circle cx="100" cy="145.1" r=".51"/>
</g>
<circle cx="257.4" cy="94.3" r=".51" fill="#008000"/>
<g fill="none" stroke="#008000" stroke-width=".25">
<path d="M253.6 99.4h7.6M107.6 114.6v25.4h33M225.7 131.1h7.6M225.7 136.2h7.6M253.6 131.1h7.6M253.6 136.2h7.6M308.2 131.1h7.6M308.2 136.2h7.6M336.2 131.1h7.6M336.2 136.2h7.6M89.8 150.1h50.8M140.6 155.2h-17.8v7.6"/>
<path d="M225.7 141.2h7.6M225.7 146.3h7.6M253.6 141.2h7.6M253.6 146.3h7.6M308.2 141.2h7.6M308.2 146.3h7.6M336.2 141.2h7.6M336.2 146.3h7.6M140.6 160.3h-10.2v2.5M225.7 178.1h7.6M253.6 178.1h7.6M225.7 183.2h7.6"/>
<path d="M225.7 188.2h7.6M225.7 193.3h7.6M253.6 183.2h7.6M253.6 188.2h7.6M253.6 193.3h7.6M77.1 233.9h12.7M97.4 233.9h-7.6v5.1"/>
<circle cx="257.4" cy="94.3" r=".51"/>
</g>
<circle cx="89.8" cy="233.9" r=".51" fill="#008000"/>
<g fill="none" stroke="#008000" stroke-width=".25">
<path d="M102.5 233.9h27.9M110.1 228.9v5"/>
<circle cx="89.8" cy="233.9" r=".51"/>
</g>
<circle cx="110.1" cy="233.9" r=".51" fill="#008000"/>
<g fill="none" stroke="#008000" stroke-width=".25">
<path d="M110.1 233.9v5.1M122.8 233.9v5.1"/>
<circle cx="110.1" cy="233.9" r=".51"/>
</g>
<circle cx="122.8" cy="233.9" r=".51" fill="#008000"/>
<g fill="none" stroke="#008000" stroke-width=".25">
<path d="M193.9 233.9h7.7v5.1"/>
<circle cx="122.8" cy="233.9" r=".51"/>
</g>
<g font-size="3.7" fill="#808080">
<text x="55.9" y="17.5">1</text>
<text x="99.4" y="17.5">2</text>
<text x="142.9" y="17.5">3</text>
<text x="186.4" y="17.5">4</text>
<text x="229.9" y="17.5">5</text>
<text x="273.4" y="17.5">6</text>
<text x="316.9" y="17.5">7</text>
<text x="360.4" y="17.5">8</text>
<text x="32.1" y="45.3">A</text>
<text x="383.8" y="45.3">A</text>
<text x="32.1" y="97.1">B</text>
<text x="383.8" y="97.1">B</text>
<text x="32" y="148.9">C</text>
<text x="383.7" y="148.9">C</text>
<text x="32" y="200.7">D</text>
<text x="383.7" y="200.7">D</text>
<text x="32.1" y="252.5">E</text>
<text x="383.8" y="252.5">E</text>
<text x="55.9" y="280.3">1</text>
<text x="99.4" y="280.3">2</text>
<text x="142.9" y="280.3">3</text>
<text x="186.4" y="280.3">4</text>
<text x="229.9" y="280.3">5</text>
<text x="273.4" y="280.3">6</text>
<text x="316.9" y="280.3">7</text>
<text x="360.4" y="280.3">8</text>
</g>
<text font-size="3.6" fill="#800000" x="266.6" y="237.1">CITYLINE AG</text>
<g font-size="2.5" fill="#808080">
<text x="213.8" y="38">PA8/1.1A</text>
<text x="262.8" y="38">USB_POWER_IN/3.2C</text>
<text x="296" y="38">PD0/1.2B</text>
<text x="345.3" y="38">PD1/1.2B</text>
<text x="212.2" y="43.1">PA10/3.2D</text>
<text x="262.8" y="43.1">PA11/3.2C</text>
<text x="296" y="43.1">PD2/1.2B</text>
<text x="345.3" y="43.1">PD3/1.2B</text>
<text x="94.4" y="49.4">PA0/1.4B</text>
<text x="143.4" y="49.4">PA1/6.2A</text>
<text x="212.2" y="48.2">PA12/3.2D</text>
<text x="212.4" y="53.3">PA14/1.1B</text>
<text x="262.8" y="48.2">PA13/1.1B</text>
<text x="262.8" y="53.3">PA15/1.1B</text>
<text x="296" y="48.2">PD4/1.2B</text>
<text x="296" y="53.3">PD6/2.2B</text>
<text x="345.3" y="48.2">PD5/2.2B</text>
<text x="345.3" y="53.3">PD7/5.1C</text>
<text x="94.4" y="54.5">PA2/1.1A</text>
<text x="94.4" y="59.6">PA4/1.1A</text>
<text x="143.4" y="54.5">PA3/1.1A</text>
<text x="143.4" y="59.6">PA5/2.6D</text>
<text x="216.8" y="57.4">+VDD</text>
<text x="299.3" y="57.4">+VDD</text>
<text x="94.3" y="64.7">PA6/2.6D</text>
<text x="143.4" y="64.7">PA7/2.6C</text>
<text x="238.4" y="62.5">PA(8..15)</text>
<text x="320.9" y="62.5">PD(0..7)</text>
<text x="97.4" y="68.9">+VDD</text>
<text x="229.5" y="70.1">+VDD</text>
<text x="119" y="74">PA(0..7)</text>
<text x="239.7" y="75">R49</text>
<text x="239.7" y="79.8">10K</text>
<text x="213.6" y="85">PB0/1.1B</text>
<text x="262.8" y="85">PB1/1.1B</text>
<text x="296" y="85">PD8/1.2B</text>
<text x="345.3" y="85">PD9/6.2B</text>
<text x="111.4" y="95.5">+VDD</text>
<text x="213.6" y="90.1">PB2/1.4B</text>
<text x="213.6" y="95.2">PB4/1.1B</text>
<text x="262.8" y="90.1">PB3/1.1B</text>
<text x="262.8" y="95.2">PB5/1.1B</text>
<text x="294.4" y="95.2">PD12/2.2D</text>
<text x="294.6" y="90.1">PD10/1.2B</text>
<text x="345.3" y="90.1">PD11/2.2D</text>
<text x="345.3" y="95.2">PD13/2.2D</text>
<text x="162.2" y="100.6">+VDD</text>
<text x="213.6" y="100.2">PB6/2.2B</text>
<text x="262.8" y="100.2">PB7/2.2B</text>
<text x="294.4" y="100.2">PD14/2.2D</text>
<text x="345.3" y="100.2">PD15/2.2D</text>
<text x="216.8" y="104.4">+VDD</text>
<text x="299.3" y="104.4">+VDD</text>
<text x="98.5" y="113.3" transform="rotate(-90 98.5 113.3)">R51</text>
<text x="103.3" y="113.3" transform="rotate(-90 103.3 113.3)">10K</text>
<text x="106.1" y="113.3" transform="rotate(-90 106.1 113.3)">R52</text>
<text x="110.9" y="113.3" transform="rotate(-90 110.9 113.3)">10K</text>
<text x="113.7" y="113.3" transform="rotate(-90 113.7 113.3)">R53</text>
<text x="118.5" y="113.3" transform="rotate(-90 118.5 113.3)">10K</text>
<text x="121.3" y="113.3" transform="rotate(-90 121.3 113.3)">R54</text>
<text x="126.1" y="113.3" transform="rotate(-90 126.1 113.3)">10K</text>
<text x="129" y="113.3" transform="rotate(-90 129 113.3)">R55</text>
<text x="133.7" y="113.3" transform="rotate(-90 133.7 113.3)">10K</text>
<text x="238.4" y="109.5">PB(0..7)</text>
<text x="320.9" y="109.5">PD(8..15)</text>
<text x="76.5" y="125.6">PA15/1.1B</text>
<text x="77.7" y="120.5">PB4/1.1B</text>
<text x="76.5" y="130.7">PA13/1.1B</text>
<text x="213.6" y="132">PB8/1.1B</text>
<text x="262.8" y="132">PB9/5.8A</text>
<text x="296" y="132">PE0/1.2C</text>
<text x="345.3" y="132">PE1/3.2B</text>
<text x="76.5" y="135.8">PA14/1.1B</text>
<text x="212.2" y="137.1">PB10/1.1B</text>
<text x="262.8" y="137.1">PB11/6.2B</text>
<text x="296" y="137.1">PE2/1.2C</text>
<text x="345.3" y="137.1">PE3/5.4E</text>
<text x="212" y="142.1">PB12/1.1C</text>
<text x="262.8" y="142.1">PB13/6.2C</text>
<text x="296" y="142.1">PE4/1.2C</text>
<text x="345.3" y="142.1">PE5/5.4E</text>
<text x="77.7" y="145.9">PB3/1.1B</text>
<text x="212" y="147.2">PB14/1.1C</text>
<text x="262.8" y="147.2">PB15/1.1C</text>
<text x="296" y="147.2">PE6/1.2C</text>
<text x="345.3" y="147.2">PE7/5.4E</text>
<text x="74.1" y="151">RESET/1.2E</text>
<text x="216.8" y="151.4">+VDD</text>
<text x="299.3" y="151.4">+VDD</text>
<text x="238.4" y="156.5">PB(8..15)</text>
<text x="320.9" y="156.5">PE(0..7)</text>
<text x="144.4" y="165.4">JTAG ARM</text>
<text x="113.7" y="171.7" transform="rotate(-90 113.7 171.7)">R56</text>
<text x="118.5" y="171.7" transform="rotate(-90 118.5 171.7)">10K</text>
<text x="121.3" y="171.7" transform="rotate(-90 121.3 171.7)">R57</text>
<text x="126.1" y="171.7" transform="rotate(-90 126.1 171.7)">10K</text>
<text x="129" y="171.7" transform="rotate(-90 129 171.7)">R58</text>
<text x="133.7" y="171.7" transform="rotate(-90 133.7 171.7)">10K</text>
<text x="213.4" y="179">PC0/1.2A</text>
<text x="262.8" y="179">PC1/6.2A</text>
<text x="296.1" y="179">PE8/2.5B</text>
<text x="345.3" y="179">PE9/2.5B</text>
<text x="213.4" y="184">PC2/1.2A</text>
<text x="262.8" y="184">PC3/1.2A</text>
<text x="294.7" y="184">PE10/2.5A</text>
<text x="345.3" y="184">PE11/2.5A</text>
<text x="213.4" y="189.1">PC4/1.4A</text>
<text x="262.8" y="189.1">PC5/2.6C</text>
<text x="294.7" y="189.1">PE12/2.5A</text>
<text x="345.3" y="189.1">PE13/2.5A</text>
<text x="213.4" y="194.2">PC6/1.2A</text>
<text x="262.8" y="194.2">PC7/1.2A</text>
<text x="294.7" y="194.2">PE14/2.5A</text>
<text x="345.3" y="194.2">PE15/2.5A</text>
<text x="216.8" y="198.4">+VDD</text>
<text x="238.4" y="203.5">PC(0..7)</text>
<text x="299.3" y="198.4">+VDD</text>
<text x="320.9" y="203.5">PE(8..15)</text>
<text x="107.6" y="225.1">+5V</text>
<text x="172.3" y="225.1">+VDD</text>
<text x="69.5" y="230.1">VIN</text>
<text x="98.7" y="231.4">D3</text>
<text x="135.5" y="230.1">LD1085-3V3</text>
<text x="185" y="232.5">R50</text>
<text x="97.4" y="237.7">SS14</text>
<text x="185" y="237.2">1K</text>
<text x="91.1" y="245.4">SS14</text>
<text x="92.4" y="241.6">D2</text>
<text x="111.2" y="245.7">10uF</text>
<text x="111.2" y="240.9">C28</text>
<text x="123.8" y="245.7">10uF</text>
<text x="123.8" y="240.9">C29</text>
<text x="165" y="241.2">C30</text>
<text x="177.2" y="245.7">1000uF</text>
<text x="177.2" y="240.9">C31</text>
<text x="165" y="246.3">0.1uF</text>
<text x="206" y="248.7" transform="rotate(-90 206 248.7)">VDD(+3V3)</text>
</g>
<g font-size="2.5" fill="#800000">
<text x="327.1" y="232">Tel.</text>
<text x="338.6" y="232">+41 79 864 53 20</text>
<text x="292.3" y="234.6">Talgartenstrasse. 7</text>
<text x="292.3" y="237.7">8630 Rüti</text>
<text x="327.1" y="235.2">Fax.</text>
<text x="327.1" y="238.4">E-Mail:</text>
<text x="338.6" y="235.2">---</text>
<text x="338.6" y="238.4">info@cityline.ch</text>
<text x="292.3" y="240.9">switzerland</text>
<text x="327.1" y="240.9">WEB:</text>
<text x="338.3" y="240.9">www.mcb32.ch</text>
<text x="381.9" y="273.2" transform="rotate(-90 381.9 273.2)">written permission. c 2011</text>
</g>
<g font-size="2.3" fill="#800000">
<text x="374" y="269.6" transform="rotate(-90 374 269.6)">CITYLINE AG,8630 Rüti</text>
<text x="371.2" y="275.5" transform="rotate(-90 371.2 275.5)">drawing is the sole property of</text>
<text x="379.2" y="273.2" transform="rotate(-90 379.2 273.2)">is strictly prohibited without</text>
<text x="368.5" y="276.2" transform="rotate(-90 368.5 276.2)">The Information contained in this</text>
<text x="376.5" y="276.2" transform="rotate(-90 376.5 276.2)">Any reproduction in part or whole</text>
</g>
<g font-size="2.1" fill="#808080">
<text x="240.7" y="37.9">1</text>
<text x="245" y="37.9">2</text>
<text x="323.3" y="37.9">1</text>
<text x="327.6" y="37.9">2</text>
<text x="240.7" y="43">3</text>
<text x="245" y="43">4</text>
<text x="323.3" y="43">3</text>
<text x="327.6" y="43">4</text>
<text x="121.4" y="49.3">1</text>
<text x="125.7" y="49.3">2</text>
<text x="240.7" y="48">5</text>
<text x="240.7" y="53.1">7</text>
<text x="245" y="53.1">8</text>
<text x="245" y="48">6</text>
<text x="323.3" y="48">5</text>
<text x="323.3" y="53.1">7</text>
<text x="327.6" y="53.1">8</text>
<text x="327.6" y="48">6</text>
<text x="121.4" y="54.4">3</text>
<text x="121.4" y="59.5">5</text>
<text x="125.7" y="59.5">6</text>
<text x="125.7" y="54.4">4</text>
<text x="240.7" y="58.2">9</text>
<text x="243.8" y="58.2">10</text>
<text x="323.3" y="58.2">9</text>
<text x="326.4" y="58.2">10</text>
<text x="121.4" y="64.6">7</text>
<text x="125.7" y="64.6">8</text>
<text x="121.4" y="69.6">9</text>
<text x="124.5" y="69.6">10</text>
<text x="240.7" y="84.9">1</text>
<text x="240.7" y="90">3</text>
<text x="245" y="90">4</text>
<text x="245" y="84.9">2</text>
<text x="323.3" y="84.9">1</text>
<text x="323.3" y="90">3</text>
<text x="327.6" y="90">4</text>
<text x="327.6" y="84.9">2</text>
<text x="240.7" y="95">5</text>
<text x="245" y="95">6</text>
<text x="323.3" y="95">5</text>
<text x="327.6" y="95">6</text>
<text x="240.7" y="100.1">7</text>
<text x="245" y="100.1">8</text>
<text x="323.3" y="100.1">7</text>
<text x="327.6" y="100.1">8</text>
<text x="240.7" y="105.2">9</text>
<text x="243.8" y="105.2">10</text>
<text x="323.3" y="105.2">9</text>
<text x="326.4" y="105.2">10</text>
<text x="148" y="115.3">1</text>
<text x="152.3" y="115.3">2</text>
<text x="148" y="120.4">3</text>
<text x="148" y="125.5">5</text>
<text x="152.3" y="125.5">6</text>
<text x="152.3" y="120.4">4</text>
<text x="148" y="130.6">7</text>
<text x="152.3" y="130.6">8</text>
<text x="240.7" y="131.8">1</text>
<text x="245" y="131.8">2</text>
<text x="323.3" y="131.8">1</text>
<text x="327.6" y="131.8">2</text>
<text x="148" y="135.7">9</text>
<text x="151.1" y="135.7">10</text>
<text x="240.7" y="136.9">3</text>
<text x="245" y="136.9">4</text>
<text x="323.3" y="136.9">3</text>
<text x="327.6" y="136.9">4</text>
<text x="148" y="140.7">11 12</text>
<text x="240.7" y="142">5</text>
<text x="245" y="142">6</text>
<text x="323.3" y="142">5</text>
<text x="327.6" y="142">6</text>
<text x="148" y="145.8">13 14</text>
<text x="240.7" y="147.1">7</text>
<text x="245" y="147.1">8</text>
<text x="323.3" y="147.1">7</text>
<text x="327.6" y="147.1">8</text>
<text x="148" y="150.9">15 16</text>
<text x="148" y="156">17 18</text>
<text x="240.7" y="152.2">9</text>
<text x="243.8" y="152.2">10</text>
<text x="323.3" y="152.2">9</text>
<text x="326.4" y="152.2">10</text>
<text x="148" y="161.1">19 20</text>
<text x="240.7" y="178.8">1</text>
<text x="245" y="178.8">2</text>
<text x="323.3" y="178.8">1</text>
<text x="327.6" y="178.8">2</text>
<text x="240.7" y="183.9">3</text>
<text x="245" y="183.9">4</text>
<text x="323.3" y="183.9">3</text>
<text x="327.6" y="183.9">4</text>
<text x="240.7" y="189">5</text>
<text x="245" y="189">6</text>
<text x="323.3" y="189">5</text>
<text x="327.6" y="189">6</text>
<text x="240.7" y="194.1">7</text>
<text x="245" y="194.1">8</text>
<text x="323.3" y="194.1">7</text>
<text x="327.6" y="194.1">8</text>
<text x="240.7" y="199.2">9</text>
<text x="243.8" y="199.2">10</text>
<text x="323.3" y="199.2">9</text>
<text x="326.4" y="199.2">10</text>
<text x="132" y="233.6">3</text>
<text x="153.1" y="233.6">2</text>
<text x="71" y="234.7">1</text>
<text x="71" y="237.2">2</text>
<text x="142.8" y="242.5" transform="rotate(-90 142.8 242.5)">1</text>
</g>
<g font-size="1.8" fill="#808080">
<text x="136.8" y="234.4">IN</text>
<text x="141.1" y="237.7">GND</text>
<text x="145.7" y="234.4">OUT</text>
</g>
</svg>
